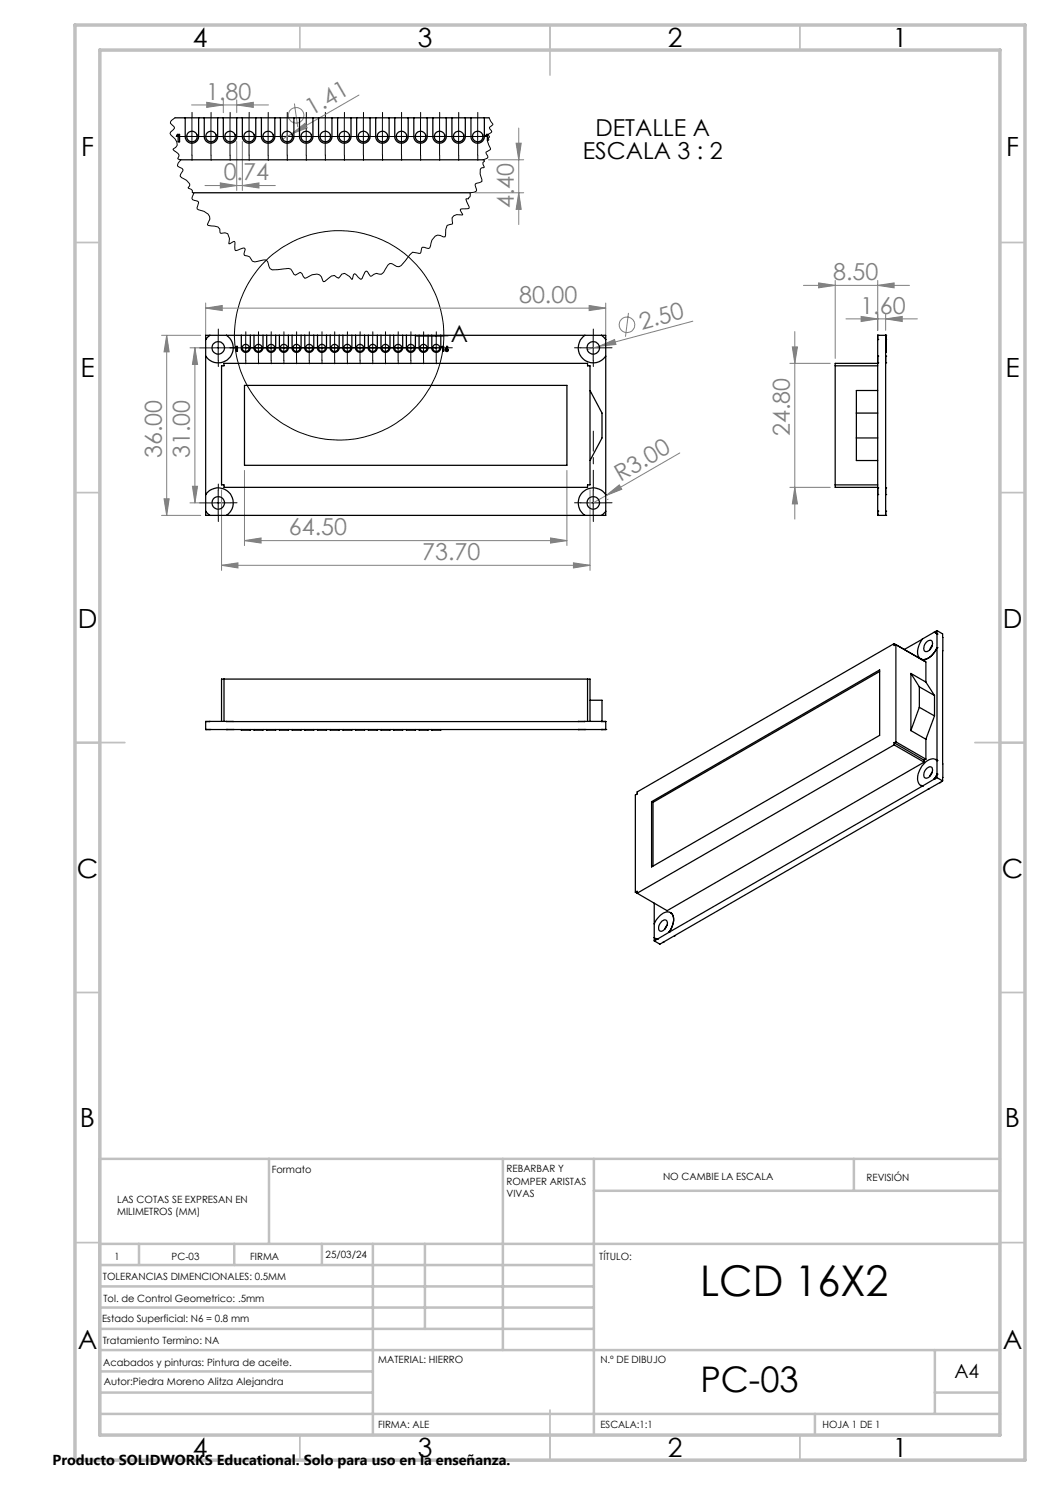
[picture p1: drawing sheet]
<svg xmlns="http://www.w3.org/2000/svg" width="210mm" height="297mm" viewBox="0 0 210 297" stroke-linecap="round" stroke-linejoin="round" font-family="sans-serif">
<g fill="none" stroke="#808080" stroke-width=".2">
<path d="M44.7 20v2.5M47.3 20v2.5M71.8 19l-13.5 7.8M38.3 21h15.4M41 37.1h14.1M41.3 20.5l3.4 .5-3.4 .5zM44.1 36.6l3.2 .5-3.2 .5zM47.3 21l3.4-.5v1zM47.3 28.3v9.8M48.5 37.1l3.3-.5v1zM48.5 28.3v9.8M58.3 26.8l2.7-2.1 .5 .9z"/>
<path d="M58.3 26.8l-1.8 1M58.9 20.7l.6 4.7M95 38.6h9.7M97.7 32h7M103.2 28.6h1l-.4 3.4zM103.8 25.6v19.3M103.8 38.6l.4 3.3h-1zM160.7 57.1h21.2M163.7 56.6l3.3 .5-3.3 .5zM167 56.1v15.6M175.5 57.1l3.3-.5v1zM175.5 56.1v10"/>
<path d="M32.3 67.1h7.8M33.3 67.1l.5 3.3h-1zM33.3 67.1v36M38 69.6h4.7M39 69.6l.5 3.3h-1zM39 69.6v31M41.1 61.6l3.3-.5v1zM41.1 60.6v6.3M41.1 61.6h80M117.8 61.1l3.3 .5-3.3 .5zM119.8 69.2l3.1-1.3 .3 1zM119.8 69.2l-2.4 .7"/>
<path d="M121.1 60.6v6.3M125.7 62.6l-.6 4.7M138.6 64.2l-18.8 5M158 72.7h8.1M158.5 69.4h1l-.5 3.3zM159 66.3v37.5M169.2 63.8h14.3M172.2 63.3l3.3 .5-3.3 .5zM177.1 63.8l3.3-.5v1zM177.1 62.8v3.3M32.8 99.8h1l-.5 3.3zM38.5 97.3h1l-.5 3.3z"/>
<path d="M44.3 98v16.1M48.9 94.1v15M113.4 94.1v15M118 98v16.1M121.2 99.1l2.7-2.1 .5 .9zM121.2 99.1l-2.6 1.5M121.5 99.8l.1 .2M136 90.6l-14.8 8.5M158 97.5h8.1M159 97.5l.5 3.3h-1zM32.3 103.1h7.8M38 100.6h4.7"/>
<path d="M44.3 113.1l3.3-.5v1zM44.3 113.1h73.7M48.9 108.1l3.3-.5v1zM48.9 108.1h64.5M110.1 107.6l3.3 .5-3.3 .5zM114.7 112.6l3.3 .5-3.3 .5z"/>
<circle cx="59.2" cy="23.1" r="1.56"/>
<circle cx="125.4" cy="65" r="1.55"/>
</g>
<g fill="none" stroke="#000" stroke-width=".2">
<path d="M35.2 27.3h62.4M38.4 23.6v7.4M42.2 23.6v7.4M46 23.6v7.4M49.8 23.6v7.4M53.6 23.6v7.4M57.4 23.6v7.4M61.2 23.6v7.4M65.1 23.6v7.4M68.9 23.6v7.4M72.7 23.6v7.4M76.5 23.6v7.4"/>
<path d="M80.3 23.6v7.4M84.1 23.6v7.4M87.9 23.6v7.4M91.7 23.6v7.4M95.5 23.6v7.4M41.1 69.6h5M43.6 67.1v5M46.6 69.6h43.1M49.1 67.1v5M51.7 67.1v5M54.2 67.1v5M56.8 67.1v5"/>
<path d="M59.3 67.1v5M61.8 67.1v5M64.4 67.1v5M66.9 67.1v5M69.5 67.1v5M72 67.1v5M74.5 67.1v5M77.1 67.1v5M79.6 67.1v5M82.2 67.1v5M83.3 67.2h6.3M84.7 67.1v5"/>
<path d="M87.2 67.1v5M116.1 69.6h5M118.6 67.1v5M43.6 98.1v5M118.6 98.1v5M41.1 100.6h5M116.1 100.6h5"/>
<circle cx="67.8" cy="67.1" r="20.9"/>
</g>
<g fill="none" stroke="#000" stroke-width=".2" stroke-dasharray="15.2 1.3 1.3 1.3">
<path d="M35.2 27.3h.6M38.4 23.5v-1M38.4 31v1.1M38.5 27.3h-1.1M42.2 27.3h1M42.2 23.5v-1M42.2 31v1.1M42.3 27.3h-1.1M46 27.3h1M46 23.5v-1M46 31v1.1M46.1 27.3h-1.1"/>
<path d="M49.8 27.3h1M49.8 23.5v-1M49.8 31v1.1M49.9 27.3h-1.1M53.6 27.3h1M53.6 23.5v-1M53.6 31v1.1M53.7 27.3h-1.1M57.4 27.3h1.1M57.5 23.5v-1M57.5 31v1.1M57.5 27.3h-1"/>
<path d="M61.2 27.3h1.1M61.3 23.5v-1M61.3 31v1.1M61.3 27.3h-1M65 27.3h1.1M65.1 23.5v-1M65.1 31v1.1M65.1 27.3h-1M68.8 27.3h1.1M68.9 23.5v-1M68.9 31v1.1M68.9 27.3h-1"/>
<path d="M72.6 27.3h1.1M72.7 23.5v-1M72.7 31v1.1M72.8 27.3h-1.1M76.4 27.3h1.1M76.5 23.5v-1M76.5 31v1.1M76.6 27.3h-1.1M80.3 27.3h1M80.3 23.5v-1M80.3 31v1.1M80.4 27.3h-1.1"/>
<path d="M84.1 27.3h1M84.1 23.5v-1M84.1 31v1.1M84.2 27.3h-1.1M87.9 27.3h1M87.9 23.5v-1M87.9 31v1.1M88 27.3h-1.1M91.7 27.3h1M91.7 23.5v-1M91.7 31v1.1M91.8 27.3h-1.1"/>
<path d="M95.5 27.3h1.1M95.6 23.5v-1M95.6 31v1.1M41.2 69.6h-1.3M43.7 67.1v-1.3M43.7 72.1v1.2M46.2 69.6h1.2M46.7 69.6h-.7M49.2 67.1v-.7M49.2 72.1v.7M49.2 69.6h-.7M51.7 69.6h.7"/>
<path d="M51.7 67.1v-.7M51.7 72.1v.7M51.7 69.6h-.7M54.2 69.6h.7M54.2 67.1v-.7M54.2 72.1v.7M54.3 69.6h-.7M56.7 69.6h.7M56.8 67.1v-.7M56.8 72.1v.7M56.8 69.6h-.7M59.3 69.6h.7"/>
<path d="M59.3 67.1v-.7M59.3 72.1v.7M59.4 69.6h-.7M61.8 69.6h.7M61.9 67.1v-.7M61.9 72.1v.7M61.9 69.6h-.7M64.4 69.6h.7M64.4 67.1v-.7M64.4 72.1v.7M64.4 69.6h-.7M66.9 69.6h.7"/>
<path d="M66.9 67.1v-.7M66.9 72.1v.7M67 69.6h-.7M69.4 69.6h.7M69.5 67.1v-.7M69.5 72.1v.7M69.5 69.6h-.7M72 69.6h.7M72 67.1v-.7M72 72.1v.7M72.1 69.6h-.7M74.5 69.6h.7"/>
<path d="M74.6 67.1v-.7M74.6 72.1v.7M74.6 69.6h-.7M77.1 69.6h.7M77.1 67.1v-.7M77.1 72.1v.7M77.1 69.6h-.7M79.6 69.6h.7M79.6 67.1v-.7M79.6 72.1v.7M79.7 69.6h-.7M82.1 69.6h.7"/>
<path d="M82.2 67.1v-.7M82.2 72.1v.7M82.2 69.6h-.7M84.7 69.6h.7M84.7 67.1v-.7M84.7 72.1v.7M84.8 69.6h-.7M87.2 69.6h.7M87.3 67.1v-.7M87.3 72.1v.7M89.8 69.6h.7M116.2 69.6h-1.3"/>
<path d="M118.7 67.1v-1.3M118.7 72.1v1.2M121.2 69.6h1.2M43.7 98.1v-1.3M41.2 100.6h-1.3M43.7 103.1v1.2M46.2 100.6h1.2M116.2 100.6h-1.3M118.7 103.1v1.2M121.2 100.6h1.2"/>
</g>
<path d="M118.7 98.1v-11.9" fill="none" stroke="#000" stroke-width=".2" stroke-dasharray="15.2 1.3 1.3 1.3" stroke-dashoffset="11.2"/>
<g fill="none" stroke="#c0c0c0" stroke-width=".35">
<path d="M60 5v5M110 5v10M160 5v5M15 48.5h5M200 48.5h5M15 98.5h5M200 98.5h5M15 148.5h10M195 148.5h10M15 198.5h5M200 198.5h5M15 248.5h5"/>
<path d="M200 248.5h5M60 287v5M110 282v10M160 287v5"/>
</g>
<g fill="none" stroke="#c0c0c0" stroke-width=".5">
<path d="M53.8 231.8v17M100.6 231.8v38.2M118.8 231.8v55.2M118.8 238.2h81.2M170.8 231.8v6.4M200 231.8h-180v55.2M20 248.8h180M20 257.3h98.8M20 253h98.8M27.8 248.8v4.2M46.8 248.8v4.2M64.4 248.8v4.2"/>
<path d="M74.6 248.8v38.2M85 248.8v17M20 265.8h98.8M20 261.5h98.8M20 278.5h54.6M20 274.3h54.6M20 270h180M187 278.5h13M187 270v12.8M20 282.8h180M163 282.8v4.2"/>
</g>
<path d="M15 5h190v287h-190zM20 10h180v277h-180z" fill="none" stroke="#c0c0c0" stroke-width=".7"/>
<g fill="#808080">
<path d="M119.8 69.2l3.1-1.3 .3 1z"/>
<path d="M58.3 26.8l2.7-2.1 .5 .9z"/>
<path d="M121.2 99.1l2.7-2.1 .5 .9z"/>
<path d="M41.1 61.6l3.3-.5v1zM117.8 61.1l3.3 .5-3.3 .5zM44.3 113.1l3.3-.5v1zM114.7 112.6l3.3 .5-3.3 .5zM48.9 108.1l3.3-.5v1zM110.1 107.6l3.3 .5-3.3 .5zM44.1 36.6l3.2 .5-3.2 .5zM48.5 37.1l3.3-.5v1zM41.3 20.5l3.4 .5-3.4 .5zM47.3 21l3.4-.5v1z"/>
<path d="M32.8 99.8h1l-.5 3.3zM33.3 67.1l.5 3.3h-1zM159 97.5l.5 3.3h-1zM158.5 69.4h1l-.5 3.3z"/>
<path d="M103.2 28.6h1l-.4 3.4zM103.8 38.6l.4 3.3h-1z"/>
<path d="M39 69.6l.5 3.3h-1zM38.5 97.3h1l-.5 3.3z"/>
<path d="M172.2 63.3l3.3 .5-3.3 .5zM177.1 63.8l3.3-.5v1zM163.7 56.6l3.3 .5-3.3 .5zM175.5 57.1l3.3-.5v1z"/>
</g>
<g fill="none" stroke="#000" stroke-width=".25">
<path d="M35 23.6h62.8M35.5 26.9h.4v1.5h-.3v-1.3h-.3zM36.2 32h60.5M37 23.6v3.7a1.34 1.34 0 0 0 1.4 1.3 1.34 1.34 0 0 0 1.3-1.3v-3.7M38.8 38.6h55.2M40.9 23.6v3.7a1.34 1.34 0 0 0 1.3 1.3 1.34 1.34 0 0 0 1.3-1.3v-3.7M44.7 23.6v3.7a1.34 1.34 0 0 0 1.3 1.3 1.34 1.34 0 0 0 1.3-1.3v-3.7M48.5 23.6v3.7a1.34 1.34 0 0 0 1.3 1.3 1.34 1.34 0 0 0 1.4-1.3v-3.7M52.3 23.6v3.7a1.34 1.34 0 0 0 1.3 1.3 1.34 1.34 0 0 0 1.4-1.3v-3.7M56.1 23.6v3.7a1.34 1.34 0 0 0 1.3 1.3 1.34 1.34 0 0 0 1.4-1.3v-3.7M59.9 23.6v3.7a1.34 1.34 0 0 0 1.3 1.3 1.34 1.34 0 0 0 1.4-1.3v-3.7M63.7 23.6v3.7a1.34 1.34 0 0 0 1.4 1.3 1.34 1.34 0 0 0 1.3-1.3v-3.7"/>
<path d="M67.5 23.6v3.7a1.34 1.34 0 0 0 1.4 1.3 1.34 1.34 0 0 0 1.3-1.3v-3.7M71.3 23.6v3.7a1.34 1.34 0 0 0 1.4 1.3 1.34 1.34 0 0 0 1.3-1.3v-3.7M75.1 23.6v3.7a1.34 1.34 0 0 0 1.4 1.3 1.34 1.34 0 0 0 1.3-1.3v-3.7M79 23.6v3.7a1.34 1.34 0 0 0 1.3 1.3 1.34 1.34 0 0 0 1.3-1.3v-3.7M82.8 23.6v3.7a1.34 1.34 0 0 0 1.3 1.3 1.34 1.34 0 0 0 1.3-1.3v-3.7M86.6 23.6v3.7a1.34 1.34 0 0 0 1.3 1.3 1.34 1.34 0 0 0 1.4-1.3v-3.7M90.4 23.6v3.7a1.34 1.34 0 0 0 1.3 1.3 1.34 1.34 0 0 0 1.4-1.3v-3.7M94.2 23.6v3.7a1.34 1.34 0 0 0 1.3 1.3 1.34 1.34 0 0 0 1.4-1.3v-3.7M97.6 26.9h-.3l-.1 .2h.3v1M41.1 67.1h80v36h-80zM42 67.1l-.9 .8M44.8 72.7h72.7v.5h.5v23.8h-.5v.5h-72.7v-.5h-.5v-23.8h.5z"/>
<path d="M45.3 67.1a3 3 0 0 1 .5 4.6 3 3 0 0 1-4.7-.5M47.2 69.3h.3v1h-.2v-.8h-.2zM48.3 67.1v2.5a.9 .9 0 0 0 .9 .9 .9 .9 0 0 0 .9-.9v-2.5M48.9 77.1h64.5v16h-64.5zM50.8 67.1v2.5a.9 .9 0 0 0 .9 .9 .9 .9 0 0 0 .9-.9v-2.5M53.3 67.1v2.5a.9 .9 0 0 0 .9 .9 .9 .9 0 0 0 .9-.9v-2.5M55.9 67.1v2.5a.9 .9 0 0 0 .9 .9 .9 .9 0 0 0 .9-.9v-2.5M58.4 67.1v2.5a.9 .9 0 0 0 .9 .9 .9 .9 0 0 0 .9-.9v-2.5M61 67.1v2.5a.9 .9 0 0 0 .9 .9 .9 .9 0 0 0 .9-.9v-2.5M63.5 67.1v2.5a.9 .9 0 0 0 .9 .9 .9 .9 0 0 0 .9-.9v-2.5M66 67.1v2.5a.9 .9 0 0 0 .9 .9 .9 .9 0 0 0 .9-.9v-2.5M68.6 67.1v2.5a.9 .9 0 0 0 .9 .9 .9 .9 0 0 0 .9-.9v-2.5"/>
<path d="M71.1 67.1v2.5a.9 .9 0 0 0 .9 .9 .9 .9 0 0 0 .9-.9v-2.5M73.7 67.1v2.5a.9 .9 0 0 0 .9 .9 .9 .9 0 0 0 .9-.9v-2.5M76.2 67.1v2.5a.9 .9 0 0 0 .9 .9 .9 .9 0 0 0 .9-.9v-2.5M78.7 67.1v2.5a.9 .9 0 0 0 .9 .9 .9 .9 0 0 0 .9-.9v-2.5M81.3 67.1v2.5a.9 .9 0 0 0 .9 .9 .9 .9 0 0 0 .9-.9v-2.5M83.8 67.1v2.5a.9 .9 0 0 0 .9 .9 .9 .9 0 0 0 .9-.9v-2.5M86.4 67.1v2.5a.9 .9 0 0 0 .9 .9 .9 .9 0 0 0 .9-.9v-2.5M88.4 69.3h.3v1h-.2v-.8h-.2zM89.4 69.2l.1 .2-.1 .3a.33 .33 0 0 1 .2 .4 .33 .33 0 0 1-.5 .2 .33 .33 0 0 1 0-.6zM117 67.1a3 3 0 0 0-.5 4.6 3 3 0 0 0 4.6-.5M118 78.1l2.4 4.5v5l-2.4 4.5M120.3 67.1l.8 .8"/>
<path d="M167 73.2h8.5M175.5 72.6h.1M175.5 71.2h.1M175.5 67.9h.1M175.5 67.1v.8M175.5 67.1h.1M175.5 71.2v1.4M175.5 72.7h-8.5v24.8h8.5M175.5 67.1h1.7v2.5M175.5 67.1v36M175.5 78.1h-4.2v14h4.2M177.1 72.6h.1"/>
<path d="M177.1 71.2v1.4M177.1 71.2h.1M177.1 67.1v.8M177.1 67.9h.1M177.1 67.1h.1M177.1 67.1v36M177.1 69.6h.1M177.2 69.6v.9h-.1M41.1 98.9a3 3 0 0 1 4.7-.4 3 3 0 0 1-.5 4.6M121.1 98.9a3 3 0 0 0-4.6-.4 3 3 0 0 0 .5 4.6M167 97h8.5M171.3 87.6h4.2"/>
<path d="M171.3 82.6h4.2M175.5 97.6h.1M175.5 98.9h.1M175.5 97.6v1.3M177.1 97.6h.1M177.1 98.9h.1M177.1 97.6v1.3M41.1 102.2l.9 .9M121.1 102.2l-.8 .9M175.5 102.2h.1M175.5 102.2v.9M175.5 103.1h.1"/>
<path d="M175.5 103.1h1.6M177.1 102.2h.1M177.1 102.2v.9M177.1 103.1h.1M44.8 135.8v8.5M117.5 135.8v8.5M175.9 134.3l-45.3 26.2M178.8 128.7l6.4 3.7v4M178.8 128.7l-51.4 29.7v.4l-.3 .2v19.4M178.8 128.7v.4l.4-.2v19.5M182.2 134.7l3 1.7M182.2 134.7v11.4"/>
<path d="M182.2 134.7l1.7 2.7M183.9 137.4v4.1M183.9 137.4l3 1.7M184.1 131.8h.1M184.5 127.8l-3.6 2.1M184.8 132.2h.1M185.2 136.4l1.7 2.7M185.2 128.5a.65 .65 0 0 1 .8-.5 .65 .65 0 0 1 .5 .7 1.57 1.57 0 0 1-1.4 1.6 1.21 1.21 0 0 1 .1-1.8zM186.4 129.1l-.5 .9M186.9 139.1v4.1M187.1 126.6l.3 .2M187.4 129.5h.1"/>
<path d="M187.4 126.8h.1M187.4 129.5a3.4 3.4 0 0 1-3 2.4l-.3-.1M187.4 126.8l-.6-.3-2.3 1.3a3.6 3.6 0 0 0-.7 3.6 1.35 1.35 0 0 0 2 .1l.9-.8 .7-1.2M187.4 126.1v29.4M187.4 126.1l1.1 .7 .1 .7-.1 28.7M187.4 126.1l-.6 .4M41.1 145.9h.9M41.1 145.9h.1M41.1 144.3h.9M41.1 144.3v1.6M41.1 145.9h80M41.1 144.3h80"/>
<path d="M42 145.9h.1M42 144.3h.1M44.3 144.3v-8.5h73.7v8.5M45.3 145.9h.1M45.3 145.9h1.3M45.3 144.3h1.3M45.3 144.3h.1M46.6 145.9h.1M46.6 144.3h.1M48.3 145.9v.1h1.8v-.1M50.8 145.9v.1h1.8v-.1M53.3 145.9v.1h1.8v-.1"/>
<path d="M55.9 145.9v.1h1.8v-.1M58.4 145.9v.1h1.8v-.1M61 145.9v.1h1.8v-.1M63.5 145.9v.1h1.8v-.1M66 145.9v.1h1.8v-.1M68.6 145.9v.1h1.8v-.1M71.1 145.9v.1h1.8v-.1M73.7 145.9v.1h1.8v-.1M76.2 145.9v.1h1.8v-.1M78.7 145.9v.1h1.8v-.1M81.3 145.9v.1h1.8v-.1M83.8 145.9v.1h1.8v-.1"/>
<path d="M86.4 145.9v.1h1.8v-.1M115.6 145.9h.1M115.6 145.9h1.4M115.6 144.3h1.4M115.6 144.3h.1M117 145.9h.1M117 144.3h.1M118 140h2.4v4.3M120.3 145.9h.1M120.3 145.9h.8M120.3 144.3h.8M120.3 144.3h.1"/>
<path d="M121.1 145.9h.1M121.1 144.3v1.6M178.8 148.6v.4M178.8 149l-51.4 29.6M178.8 148.6l6 3.4M178.8 149l6 3.4M179.2 148.4l-.4 .2M179.2 148.4l6 3.4M182.2 146.1l3 1.7M183.9 141.5l-1.7 4.6M183.9 141.5l3 1.7M184.1 157.1h.1"/>
<path d="M184.1 157.1l.4 .1M184.5 157.2h.1M184.5 157.2l-50.7 29.3M184.8 152.4l-51.4 29.7-6-3.5M184.8 152v.4M185.2 151.8l-.4 .2M185.2 147.8v4M185.2 153.8l.2-.2a.61 .61 0 0 1 .8-.2 .61 .61 0 0 1 .3 .8 1.28 1.28 0 0 1-1.6 1.3 1.49 1.49 0 0 1 .3-1.7zM185.6 157.9h.1M185.6 157.9l-50.7 29.2M186.4 154.4l-.5 .9M186.8 155.9h.1"/>
<path d="M186.8 155.9l-2.3 1.3M186.9 143.2l-1.7 4.6M187.1 151.9h.1M187.1 151.9l.3 .2M187.4 154.8l-.6 1.1M187.4 154.8h.1M187.4 152.1a1.91 1.91 0 0 0-2.8 .8 3.2 3.2 0 0 0-.6 4.1l.5 .2M187.4 152.1h.1M187.4 155.5l1.1 .7M187.4 155.5l-.6 .4M188 156.5h.1M188 156.5l-2.4 1.4"/>
<path d="M188.5 156.2l-.5 .3M127.1 178.4l.3-.1v.3M127.1 178.4l.3 .2M130.3 160.3l45.6-26.3v13.1l-45.6 26.3zM130.3 160.3l.3 .2M130.6 160.5v12.7M130.8 184.8a3.6 3.6 0 0 1 2.8-2.4 1.67 1.67 0 0 1 .9 2.5l-.7 1.6M130.8 187.5l.6 .4M130.8 188.2l1.2 .6 .6-.3M130.8 180.6v7.6M131.1 187.7h.1M131.1 187.7l.3 .2"/>
<path d="M131.4 187.9h.1M131.4 187.9l-.6 .3M132.4 184.2a.66 .66 0 0 1 1-.1 .66 .66 0 0 1 0 1 1.3 1.3 0 0 1-1.5 1.1 1.48 1.48 0 0 1 .5-2zM132.6 188.5h.1M133.4 185l-.5 .9M133.8 186.5h.1M133.8 186.5l-2.4 1.4M134.1 182.5h.1M134.1 182.5a2.14 2.14 0 0 1 .3 2.8l-.6 1.2M134.9 187.1h.1M134.9 187.1l-2.3 1.4"/>
<circle cx="38.4" cy="27.3" r="1.05"/>
<circle cx="42.2" cy="27.3" r="1.05"/>
<circle cx="46" cy="27.3" r="1.05"/>
<circle cx="49.8" cy="27.3" r="1.05"/>
<circle cx="53.6" cy="27.3" r="1.05"/>
<circle cx="57.4" cy="27.3" r="1.05"/>
<circle cx="61.3" cy="27.3" r="1.05"/>
<circle cx="65.1" cy="27.3" r="1.05"/>
<circle cx="68.9" cy="27.3" r="1.05"/>
<circle cx="72.7" cy="27.3" r="1.05"/>
<circle cx="76.5" cy="27.3" r="1.05"/>
<circle cx="80.3" cy="27.3" r="1.05"/>
<circle cx="84.1" cy="27.3" r="1.05"/>
<circle cx="87.9" cy="27.3" r="1.05"/>
<circle cx="91.7" cy="27.3" r="1.05"/>
<circle cx="95.5" cy="27.3" r="1.05"/>
<circle cx="43.7" cy="69.6" r="1.25"/>
<circle cx="49.1" cy="69.6" r=".71"/>
<circle cx="51.7" cy="69.6" r=".71"/>
<circle cx="54.2" cy="69.6" r=".71"/>
<circle cx="56.8" cy="69.6" r=".71"/>
<circle cx="59.3" cy="69.6" r=".71"/>
<circle cx="61.8" cy="69.6" r=".71"/>
<circle cx="64.4" cy="69.6" r=".71"/>
<circle cx="66.9" cy="69.6" r=".71"/>
<circle cx="69.5" cy="69.6" r=".71"/>
<circle cx="72" cy="69.6" r=".71"/>
<circle cx="74.5" cy="69.6" r=".71"/>
<circle cx="77.1" cy="69.6" r=".71"/>
<circle cx="79.6" cy="69.6" r=".71"/>
<circle cx="82.2" cy="69.6" r=".71"/>
<circle cx="84.7" cy="69.6" r=".71"/>
<circle cx="87.2" cy="69.6" r=".71"/>
<circle cx="89.4" cy="70" r=".14"/>
<circle cx="118.7" cy="69.6" r="1.25"/>
<circle cx="43.7" cy="100.6" r="1.26"/>
<circle cx="118.7" cy="100.6" r="1.26"/>
</g>
<path d="M35 23.6l-.7 .5-.2 .5 .8 .8a1.25 1.25 0 0 1-.8 1l-.1 .3 .2 .4a2.49 2.49 0 0 1 1.3 1.9l-.9 .9 .3 .3a1.01 1.01 0 0 1 .8 1.3l-.1 .3 .6 .2-.6 .6v.7l1 .6-.6 1.3 .3 .3a2.48 2.48 0 0 1 1.7 1.5l-.4 .6 .9 .5v.4l.3 .1-.4 1.1a1.47 1.47 0 0 0 1.1 .5l.2 .2-.3 1.2v.2l.4 .2a2.79 2.79 0 0 1 2.1 1.3l.1 .5-.5 1.2 2.1 .4 .4 .4 .1 .8h.9l.5 .1 .4 1-.1 1 .2 .1 .9-.5 .1 1.6 .2 .2h.3a2.03 2.03 0 0 1 1.5-.4v.2l-.2 .9 .1 .3a1.7 1.7 0 0 1 1.6 1.1l.5 .2 2.2-.4 .3 .3a2.05 2.05 0 0 0 .9 1.7l3.3-.3 .5 .1 .6 1.1 .3 .1 .9-.5 .4 .2 .6 1 .4-.2a2.66 2.66 0 0 1 2.5-.5l.4 .3 .4 1h.2l1.4-1.1 .6-.1 .8 .5 .7-.8 .5-.1 1 .6 .5 .6 .3-1 .2-.2 1.3 1.2 .2-.2 .6-1.3 .3-.2 .9 1a1.95 1.95 0 0 1 2.1-.3l.4-.4 .9-1.5 .4-.3h.4l.9 .6h.5l.4-.2 2.3-2.7 1.6 .3 .2-1.1a1.21 1.21 0 0 1 1.4 .1l.2-.1a4.9 4.9 0 0 1 1.1-2.4l.5-.2 1.5 .4 .1-1.5 .3-.8 1-.3 .1-.2-.1-1a1.68 1.68 0 0 1 2-.6l.1-.1-.5-.9 .2-.2 1.6-.2-.6-1.8h.5l.3-.5v-.7l1.2-.4 .1-.2-.3-1.1 1.4-.6v-.4a2.54 2.54 0 0 1-.2-2.2l.6-.2-.2-1 .3-.3-.2-.2 .7-.3 .2-.2-.4-1.1 .9-.5v-.2l-.6-1.6 .2-.1-.1-.4 .3-.2-.3-.5 .8-.6-.5-.8 .7-.7-.8-1.2" fill="none" stroke="#000" stroke-width=".2"/>
<text font-size="8.5" x="140" y="259.3">LCD 16X2</text>
<text font-size="7.1" x="140.1" y="278.5">PC-03</text>
<g font-size="5.3">
<text x="38.5" y="9.5">4</text>
<text x="83.5" y="9.5">3</text>
<text x="133.6" y="9.5">2</text>
<text x="178.6" y="9.5">1</text>
<text x="16.2" y="31.2">F</text>
<text x="201.2" y="31.2">F</text>
<text x="16.1" y="75.5">E</text>
<text x="201.1" y="75.5">E</text>
<text x="15.5" y="125.5">D</text>
<text x="200.5" y="125.5">D</text>
<text x="15.4" y="175.5">C</text>
<text x="200.4" y="175.5">C</text>
<text x="16" y="225.5">B</text>
<text x="201" y="225.5">B</text>
<text x="15.5" y="269.7">A</text>
<text x="200.5" y="269.7">A</text>
<text x="38.5" y="291.5">4</text>
<text x="83.5" y="291.5">3</text>
<text x="133.6" y="291.5">2</text>
<text x="178.6" y="291.5">1</text>
</g>
<g font-size="4.7" fill="#808080">
<text x="41.2" y="19.9">1.80</text>
<text x="62.3" y="23.2" transform="rotate(-30 62.3 23.2)">1.41</text>
<text x="44.7" y="36.1">0.74</text>
<text x="102.7" y="41.6" transform="rotate(-90 102.7 41.6)">4.40</text>
<text x="166.6" y="56">8.50</text>
<text x="103.8" y="60.6">80.00</text>
<text x="128.3" y="65.9" transform="rotate(-15 128.3 65.9)">2.50</text>
<text x="172.1" y="62.8">1.60</text>
<text x="158" y="87.2" transform="rotate(-90 158 87.2)">24.80</text>
<text x="32.3" y="91.6" transform="rotate(-90 32.3 91.6)">36.00</text>
<text x="38" y="91.6" transform="rotate(-90 38 91.6)">31.00</text>
<text x="124.1" y="96.3" transform="rotate(-30 124.1 96.3)">R3.00</text>
<text x="57.8" y="107.1">64.50</text>
<text x="84.4" y="112">73.70</text>
</g>
<g font-size="4.7">
<text x="119.1" y="27.2">DETALLE A</text>
<text x="116.5" y="31.8">ESCALA 3 : 2</text>
<text x="90.2" y="68.5">A</text>
</g>
<text font-size="3.9" x="190.9" y="275.5">A4</text>
<text font-size="2.9" x="10.5" y="292.9">Producto SOLIDWORKS Educational. Solo para uso en la enseñanza.</text>
<g font-size="2">
<text x="54.4" y="234.6">Formato</text>
<text x="101.3" y="234.5">REBARBAR Y</text>
<text x="101.3" y="237">ROMPER ARISTAS</text>
<text x="101.3" y="239.5">VIVAS</text>
<text x="132.6" y="236">NO CAMBIE LA ESCALA</text>
<text x="173.3" y="236.2">REVISIÓN</text>
<text x="23.4" y="240.5">LAS COTAS SE EXPRESAN EN</text>
<text x="23.4" y="243">MILIMETROS (MM)</text>
<text x="22.9" y="252">1</text>
<text x="34.3" y="252">PC-03</text>
<text x="50" y="251.9">FIRMA</text>
<text x="65.1" y="251.6">25/03/24</text>
<text x="119.9" y="251.9">TÍTULO:</text>
<text x="20.6" y="256.1">TOLERANCIAS DIMENCIONALES: 0.5MM</text>
<text x="20.7" y="260.3">Tol. de Control Geometrico: .5mm</text>
<text x="20.4" y="264.4">Estado Superficial: N6 = 0.8 mm</text>
<text x="20.5" y="268.8">Tratamiento Termino: NA</text>
<text x="20.7" y="273.1">Acabados y pinturas: Pintura de aceite.</text>
<text x="75.6" y="272.5">MATERIAL: HIERRO</text>
<text x="120.1" y="272.5">N.º DE DIBUJO</text>
<text x="20.7" y="276.9">Autor:Piedra Moreno Alitza Alejandra</text>
<text x="75.6" y="285.5">FIRMA: ALE</text>
<text x="120.1" y="285.6">ESCALA:1:1</text>
<text x="164.5" y="285.6">HOJA 1 DE 1</text>
</g>
</svg>
